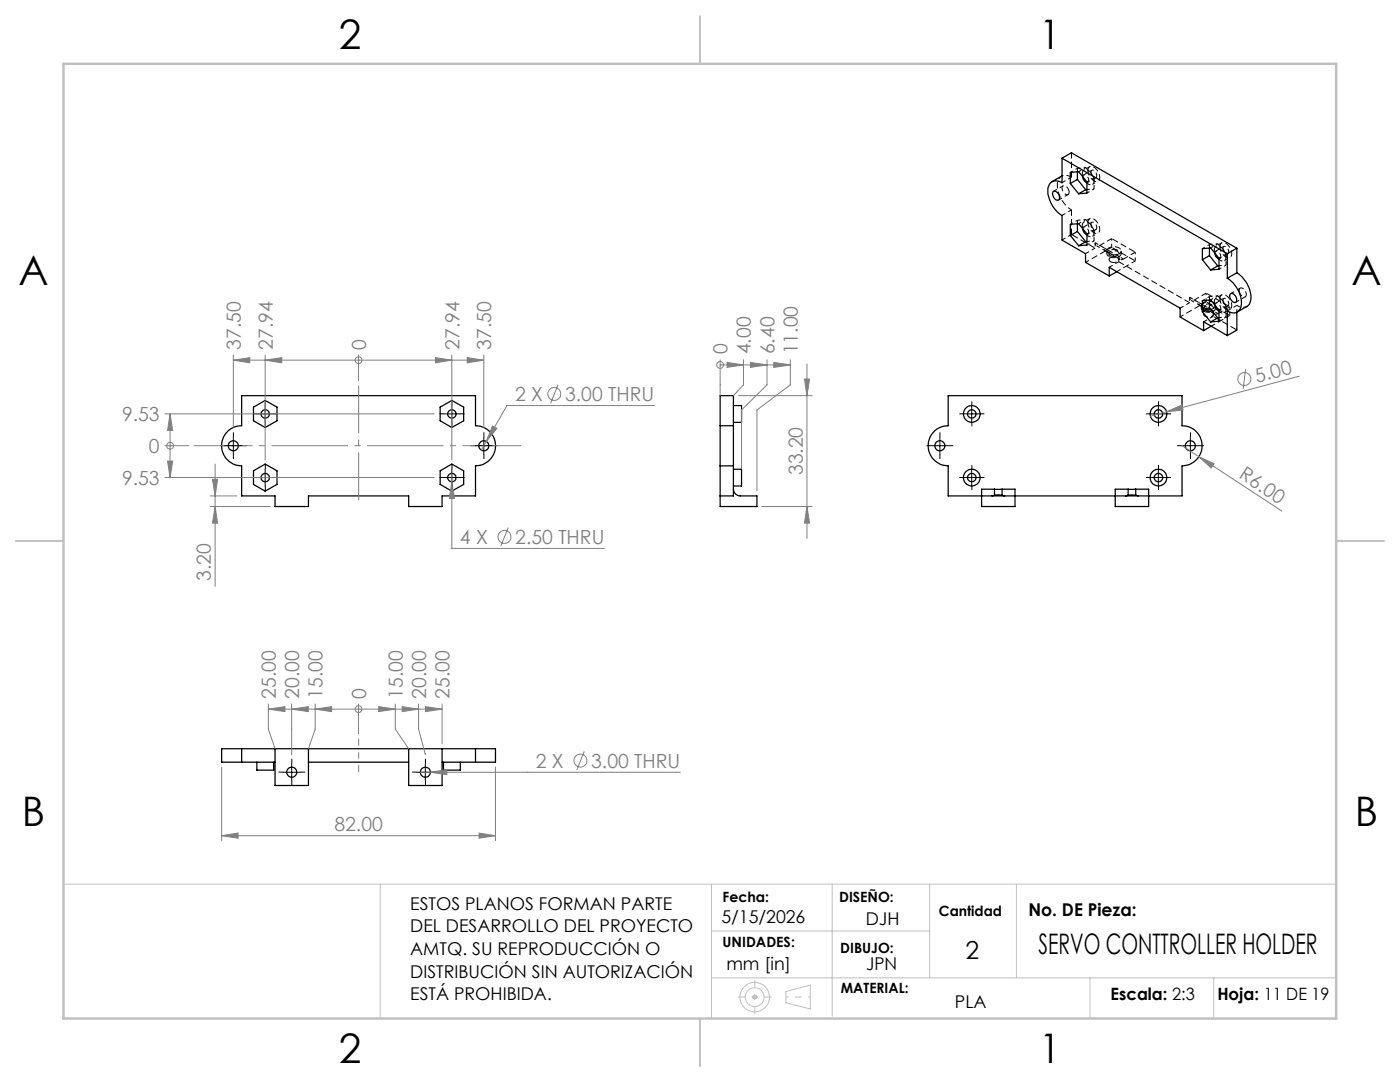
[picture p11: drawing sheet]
<svg xmlns="http://www.w3.org/2000/svg" width="279mm" height="216mm" viewBox="0 0 279 216" stroke-linecap="round" stroke-linejoin="round" font-family="sans-serif">
<g fill="none" stroke="#000" stroke-width=".25">
<path d="M210.2 38.2a1.07 1.07 0 0 1 1.3 1.3 .53 .53 0 0 1-.6 .5 .53 .53 0 0 1-.5-.5 1.13 1.13 0 0 1-.2-1.3zM211.9 31.6v4.9a1.75 1.75 0 0 0-2-.2 1.75 1.75 0 0 0-.8 2 6.4 6.4 0 0 0 2.8 4.7v4.9l4.7 2.7v1.8l4.8 2.7M211.9 35.1l-2 1.2M211.9 31.6l33 19M211.9 31.6l1.9-1.1 33 19M213.6 36.6v-2.2l1.7-.1 1.6 2v2.2l-1.6 .2M213.6 36.6l1.7 2.1M215 35.8l1.7 2.1M215 34.3v1.5M215 35.8l-1.4 .8M216.1 35.3a1.22 1.22 0 0 0 .8 1.1M216.7 37.9l-1.4 .8"/>
<path d="M216.9 37.8l-.2 .1M213.6 47v-2.2l1.7-.2 1.6 2.1v2.2l-1.6 .1M213.6 47l1.7 2M215 44.7v1.5M215 46.2l1.7 2M215 46.2l-1.4 .8M216.1 45.6v.1a1.22 1.22 0 0 0 .8 1.1M216.7 48.2l-1.4 .8M216.9 48.2h-.2M221.4 55.1v-1.8l14.1 8.2v1.8l4.7 2.7M222.9 54.2l-1.5 .9M240 51.8v-2.2l1.6-.1 1.7 2v2.2l-1.7 .2"/>
<path d="M240 51.8l1.6 2.1M241.4 51l1.6 2.1M241.4 49.5v1.5M241.4 59.9v1.5M241.4 51l-1.4 .8M242.4 50.5a1.1 1.1 0 0 0 .9 1.1M243 53.1l-1.4 .8M243.3 53l-.3 .1M244.9 55.5a5.6 5.6 0 0 1 2.7 6 1.65 1.65 0 0 1-2.7 .6v4.9M244.9 50.6v4.9M245.5 58.7a1.04 1.04 0 0 1 1.3 1.2 .54 .54 0 0 1-.5 .5 .54 .54 0 0 1-.6-.5 1.13 1.13 0 0 1-.2-1.2zM246.8 54.4a5.8 5.8 0 0 1 2.7 6l-.6 .7-2 1.1"/>
<path d="M246.8 49.5l-1.9 1.1M246.8 54.4l-1.9 1.1M246.8 49.5v4.9M48.2 79h46.7v5.9a4 4 0 0 1 4 4.1 4 4 0 0 1-4 4v6h-6.7v2.1h-6.6v-2.1h-20v2.1h-6.7v-2.1h-6.7v-6a4 4 0 0 1-4-4 4 4 0 0 1 4-4.1zM189.2 79h46.7v5.9a4 4 0 0 1 4 4.1 4 4 0 0 1-4 4v6h-46.7v-6a4 4 0 0 1-4-4 4 4 0 0 1 4-4.1zM240 62.2v-2.2l1.6-.2 1.7 2.1v2.2l-1.7 .1M240 62.2l1.6 2M240.2 66v-1.8l4.7 2.8M241.4 61.4l1.6 2M241.4 61.4l-1.4 .8M241.7 65.1l-1.5 .9M242.4 60.9a1.1 1.1 0 0 0 .9 1.1"/>
<path d="M243 63.4l-1.4 .8M243.3 63.4h-.3M246.8 62.3v3.6l-1.9 1.1M50.6 81.2l2.3-1.3 2.4 1.3v2.8l-2.4 1.3-2.3-1.3zM50.6 93.9l2.3-1.3 2.4 1.3v2.8l-2.4 1.3-2.3-1.3zM87.8 81.2l2.4-1.3 2.3 1.3v2.8l-2.3 1.3-2.4-1.3zM87.8 93.9l2.4-1.3 2.3 1.3v2.8l-2.3 1.3-2.4-1.3zM143.7 84.9v8.1M143.7 93v8.1h7.4v-2.1h-3.4a1.39 1.39 0 0 1-1.3-1.4M143.7 84.9v-5.9h2.7v5.9M143.7 84.9h2.7M143.7 93h2.7"/>
<path d="M146.4 84.9v8.1M146.4 80.9h1.6v3.4h-1.6M146.4 93.6h1.6v3.4h-1.6M146.4 93v6h-2.7M198.5 98.8l-.5 .2M198.5 98.8h1.5M198.5 97.6h-2.6v3.5h6.7v-3.5h-2.6M198.5 97.6v1.2M198.5 97.6h1.5M200 98.8l.5 .2M200 97.6v1.2M225.1 98.8l-.5 .2"/>
<path d="M225.1 98.8h1.6M225.1 97.6h-2.5v3.5h6.6v-3.5h-2.5M225.1 97.6v1.2M225.1 97.6h1.6M226.7 98.8l.5 .2M226.7 97.6v1.2M48.2 149.4h-4v2.7h4M48.2 149.4v2.7M48.2 149.4h46.7M48.2 152.1h6.7M51.3 152.1v1.6h3.3v-1.6M54.9 149.4v7.3h6.7v-7.3"/>
<path d="M61.6 152.1h20M81.6 149.4v7.3h6.6v-7.3M88.2 152.1h6.7M88.5 152.1v1.6h3.4v-1.6M94.9 149.4h4v2.7h-4M94.9 149.4v2.7"/>
<circle cx="46.5" cy="89" r="1"/>
<circle cx="52.9" cy="82.6" r=".83"/>
<circle cx="52.9" cy="95.3" r=".83"/>
<circle cx="90.2" cy="82.6" r=".83"/>
<circle cx="90.2" cy="95.3" r=".83"/>
<circle cx="96.6" cy="89" r="1"/>
<circle cx="187.6" cy="89" r="1"/>
<circle cx="193.9" cy="95.3" r=".83"/>
<circle cx="193.9" cy="82.6" r=".83"/>
<circle cx="193.9" cy="95.3" r="1.67"/>
<circle cx="193.9" cy="82.6" r="1.67"/>
<circle cx="231.2" cy="82.6" r=".83"/>
<circle cx="231.2" cy="95.3" r=".83"/>
<circle cx="231.2" cy="95.3" r="1.67"/>
<circle cx="231.2" cy="82.6" r="1.67"/>
<circle cx="237.6" cy="89" r="1"/>
<circle cx="58.2" cy="154.1" r="1"/>
<circle cx="84.9" cy="154.1" r="1"/>
</g>
<g fill="none" stroke="#000" stroke-width=".2" stroke-dasharray="1.3 .6" stroke-dashoffset=".5" stroke-linecap="butt">
<path d="M211.3 39.9l1.9-1.1M212 36.4l1.8-1M212.2 37.1l-1.9 1.1M216.1 35.3a.43 .43 0 0 1 .4-.5 .43 .43 0 0 1 .5 .4l.3 .8M218.3 37.7v-2.2M212 43l1.8-1.1M213.8 41.9a5.8 5.8 0 0 1-2.6-5.9l.6-.8M213.8 46.8l-1.8 1.1M216.1 45.6a.43 .43 0 0 1 .4-.4 .43 .43 0 0 1 .5 .3l.3 .8M216.7 52.3l5.2-3M216.7 50.6l1.9-1.1M218.3 48.1v-2.2"/>
<path d="M218.6 48.4v1.1M218.8 49l1.9 1.1M220.4 49.5l-1.8-1.1M220.9 50.2a.56 .56 0 0 1-.5-.7M221.7 50.7l1.8 1.1M222 50.8a.56 .56 0 0 1-.6-.7M223.3 52.2l-1.9 1.1M223.3 52.2v-1.1M223.3 51.1l-1.9-1M237.4 59.3v1.1M237.7 59.9l1.8 1.1M242.5 50.5a.43 .43 0 0 1 .3-.5 .43 .43 0 0 1 .5 .4l.3 .8"/>
<path d="M244.7 52.9v-2.2M247.5 57.5l-1.9 1.1M235.5 63.2l5.2-3M235.5 61.5l1.9-1.1M239.2 60.4l-1.8-1.1M239.8 61a.56 .56 0 0 1-.6-.6M240.6 61.6l1.8 1M240.8 61.6a.56 .56 0 0 1-.5-.6M242.1 63.1l-1.9 1.1M242.1 63.1v-1.1M242.1 62l-1.8-1M242.5 60.9a.43 .43 0 0 1 .3-.5 .43 .43 0 0 1 .5 .3l.3 .8"/>
<path d="M244.7 63.3v-2.2M245 62l1.8-1.1M246.6 60.3l1.9-1.1M248.8 61.1a1.99 1.99 0 0 1-2-.2"/>
</g>
<g fill="none" stroke="#000" stroke-width=".2" stroke-dasharray="1.3 .6" stroke-dashoffset=".8" stroke-linecap="butt">
<path d="M215 33.6l-1.4 .8M216.7 33.4l-1.7 .2M216.7 33.4l-1.4 .8M218.3 35.5l-1.4 .8M218.3 37.7l-1.4 .8M215 43.9l-1.4 .9M216.7 43.8l-1.7 .1M216.7 43.8l-1.4 .8M218.3 45.9l-1.4 .8M218.3 48.1l-1.4 .8M219.5 49l1.5 .8M222.8 50.8l1.4 .9"/>
<path d="M238.4 59.9l1.4 .8M241.4 48.8l-1.4 .8M241.4 59.2l-1.4 .8M243 48.6l-1.6 .2M243 48.6l-1.4 .9M243 59l-1.6 .2M243 59l-1.4 .8M244.7 50.7l-1.4 .8M244.7 52.9l-1.4 .8M241.6 61.7l1.5 .9M244.7 61.1l-1.4 .8M244.7 63.3l-1.4 .8"/>
</g>
<g fill="none" stroke="#000" stroke-width=".2" stroke-dasharray="1.3 .6" stroke-linecap="butt">
<path d="M213.4 38.4a.52 .52 0 0 1-.5 .5 .52 .52 0 0 1-.5-.4 .87 .87 0 0 1 0-1.5 1.39 1.39 0 0 1 1 1.4M217.3 36l-.1 .3-.3 .1M217.3 46.3l-.1 .4-.3 .1M220.9 50v.6M221 49.8l-.1 .4M221.6 51a.52 .52 0 0 1-.2-.6 .52 .52 0 0 1 .6-.3 .87 .87 0 0 1 1.3 .7 1.39 1.39 0 0 1-1.7 .2M221.6 52.2a.52 .52 0 0 1-.2-.6 .52 .52 0 0 1 .6-.3 .87 .87 0 0 1 1.3 .7 1.39 1.39 0 0 1-1.7 .2M223.8 50.6v-.5M243.6 51.2l-.1 .3-.2 .1M247.3 57.9a.52 .52 0 0 1 .5-.5 .52 .52 0 0 1 .5 .4 .87 .87 0 0 1 0 1.5 1.39 1.39 0 0 1-1-1.4M239.8 60.9v.6M239.8 61v-.3"/>
<path d="M240.5 61.9a.52 .52 0 0 1-.3-.7 .52 .52 0 0 1 .7-.3 .87 .87 0 0 1 1.2 .8 1.39 1.39 0 0 1-1.6 .2M241.9 62.3a.52 .52 0 0 1 .2 .6 .52 .52 0 0 1-.6 .3 .87 .87 0 0 1-1.3-.7 1.39 1.39 0 0 1 1.7-.2M242.6 61.5v-.6M243.6 61.5l-.1 .4-.2 .1"/>
</g>
<g fill="none" stroke="#000" stroke-width=".2" stroke-dasharray="1.3 .6" stroke-dashoffset=".7" stroke-linecap="butt">
<path d="M216.9 37.8l1.4-.1M217.5 33.3l-1.2 .6M218 36.8l1.1-.7M216.9 48.2l1.4-.1M217.5 43.6l-1.2 .7M218 47.2l1.1-.7M218.6 48.4a.57 .57 0 0 0 .2 .6 .57 .57 0 0 0 .7 0M224.2 51.7a.57 .57 0 0 1-.7 .1 .57 .57 0 0 1-.2-.7M237.4 59.3a.57 .57 0 0 0 .3 .6 .57 .57 0 0 0 .7 0M243.3 53l1.4-.1M243.8 48.5l-1.1 .6M243.8 58.8l-1.1 .7"/>
<path d="M244.3 52l1.2-.6M243.1 62.6a.57 .57 0 0 1-.7 0 .57 .57 0 0 1-.3-.6M243.3 63.4l1.4-.1M244.3 62.4l1.2-.7M246.8 62.3v-1.4"/>
</g>
<path d="M215 33.6v.7M218.3 35.5l-1.6-2.1M215 43.9v.7M218.3 45.9l-1.6-2.1M241.4 48.8v.7M241.4 59.2v.6M244.7 50.7l-1.7-2.1M244.7 61.1l-1.7-2.1" fill="none" stroke="#000" stroke-width=".2" stroke-dasharray="1.3 .6" stroke-dashoffset=".3" stroke-linecap="butt"/>
<g fill="none" stroke="#000" stroke-width=".2" stroke-dasharray="1.3 .6" stroke-dashoffset=".2" stroke-linecap="butt">
<path d="M216 34.7a.81 .81 0 0 1 .6-.9 .81 .81 0 0 1 .9 .5 1.87 1.87 0 0 1 .5 2.5 1.95 1.95 0 0 1-2-2.1M217.1 34a.81 .81 0 0 1 .6-.8 .81 .81 0 0 1 1 .4 1.87 1.87 0 0 1 .4 2.5 1.95 1.95 0 0 1-2-2.1M216 45a.81 .81 0 0 1 .6-.8 .81 .81 0 0 1 .9 .4 1.87 1.87 0 0 1 .5 2.6 1.95 1.95 0 0 1-2-2.2M217.1 44.4a.81 .81 0 0 1 .6-.9 .81 .81 0 0 1 1 .5 1.87 1.87 0 0 1 .4 2.5 1.95 1.95 0 0 1-2-2.1M219.5 49l2.4-1.4M222.8 50.8a.77 .77 0 0 0 .8-.3 .77 .77 0 0 0-.1-.9 1.99 1.99 0 0 0-2.5 .2M226.6 50.3l-2.4 1.4M238.4 59.9l2.3-1.4M242.3 49.9a.81 .81 0 0 1 .6-.9 .81 .81 0 0 1 1 .5 1.87 1.87 0 0 1 .4 2.5 1.95 1.95 0 0 1-2-2.1M243.5 49.2a.81 .81 0 0 1 .6-.8 .81 .81 0 0 1 .9 .4 1.87 1.87 0 0 1 .5 2.6 1.95 1.95 0 0 1-2-2.2M243.5 59.6a.81 .81 0 0 1 .6-.9 .81 .81 0 0 1 .9 .5 1.87 1.87 0 0 1 .5 2.5 1.95 1.95 0 0 1-2-2.1M239.8 60.7a1.8 1.8 0 0 1 2.8 .2 .97 .97 0 0 1-1 .8"/>
<path d="M242.3 60.3a.81 .81 0 0 1 .6-.9 .81 .81 0 0 1 1 .5 1.87 1.87 0 0 1 .4 2.5 1.95 1.95 0 0 1-2-2.1M245.4 61.2l-2.3 1.4"/>
</g>
<path d="M217.7 34.4a.43 .43 0 0 1 .4-.5 .43 .43 0 0 1 .5 .3 .7 .7 0 0 1 0 1.3 1.14 1.14 0 0 1-.9-1.1M217.7 44.7a.43 .43 0 0 1 .4-.4 .43 .43 0 0 1 .5 .3 .7 .7 0 0 1 0 1.2 1.14 1.14 0 0 1-.9-1.1M222 50.8h.8M226.6 52.1l-3.7 2.1M244.1 49.6a.43 .43 0 0 1 .3-.5 .43 .43 0 0 1 .5 .3 .7 .7 0 0 1 0 1.3 1.14 1.14 0 0 1-.8-1.1M244.1 59.9a.43 .43 0 0 1 .3-.4 .43 .43 0 0 1 .5 .3 .7 .7 0 0 1 0 1.2 1.14 1.14 0 0 1-.8-1.1M241.6 61.7l-.8-.1M245.4 63l-3.7 2.1" fill="none" stroke="#000" stroke-width=".2" stroke-dasharray="1.3 .6" stroke-dashoffset=".4" stroke-linecap="butt"/>
<path d="M213.8 46.8l4.8 2.7M221.9 47.6l4.7 2.7M221.9 49.3l4.7 2.8M240.7 58.5l4.7 2.7M240.7 60.2l4.7 2.8M242.1 63.1l4.7 2.7" fill="none" stroke="#000" stroke-width=".2" stroke-dasharray="1.3 .6" stroke-dashoffset="-.2" stroke-linecap="butt"/>
<path d="M217.1 36.4l1.6-1M217.9 34l-1.6 .9M217.1 46.7l1.6-.9M217.9 44.4l-1.6 .9M221.9 47.6v1.7M226.6 50.3v1.8M240.7 58.5v1.7M243.5 51.6l1.6-1M244.2 49.2l-1.6 .9M244.2 59.6l-1.6 .9M243.5 61.9l1.6-.9M245.4 61.2v1.8" fill="none" stroke="#000" stroke-width=".2" stroke-dasharray="1.3 .6" stroke-dashoffset=".9" stroke-linecap="butt"/>
<path d="M220.7 50.1l1 .6M220.9 50.2l1.1 .6M221.3 50.6v1.2M221.4 50.1l-1-.6M223.3 51.8v-1.2M239.5 61l1.1 .6M240.2 61.5v1.2M240.3 61l-1.1-.6M240.8 61.6l-1-.6M242.2 62.7v-1.2" fill="none" stroke="#000" stroke-width=".2" stroke-dasharray="1.3 .6" stroke-dashoffset=".6" stroke-linecap="butt"/>
<path d="M221.3 51.2a1.69 1.69 0 0 0 2.5-.6 1.69 1.69 0 0 0-2.9-.1l.1 .5 .3 .2M240.2 62.1a.69 .69 0 0 1-.4-.8 .69 .69 0 0 1 .7-.5 1.6 1.6 0 0 1 2.1 .7 1.69 1.69 0 0 1-2.4 .6" fill="none" stroke="#000" stroke-width=".2" stroke-dasharray="1.3 .6" stroke-dashoffset="-.1" stroke-linecap="butt"/>
<path d="M213.8 30.5v4.9M213.8 41.9v4.9M223.3 52.2l14.1 8.2" fill="none" stroke="#000" stroke-width=".2" stroke-dasharray="1.3 .6" stroke-dashoffset=".1" stroke-linecap="butt"/>
<path d="M212 35.1a2.04 2.04 0 0 1 1.8 .3" fill="none" stroke="#000" stroke-width=".2" stroke-dasharray="1.3 .6" stroke-dashoffset="1" stroke-linecap="butt"/>
<g fill="none" stroke="#808080" stroke-width=".2">
<path d="M46.6 71.9l3.2-.5v1zM46.6 71.9h50M46.6 70.8v14.5M52.9 71.9l3.3-.5v1zM52.9 70.8v21M71.5 71.9h.1M71.5 70.8v5.2M86.9 71.4l3.3 .5-3.3 .5zM90.2 70.8v21M93.2 71.4l3.4 .5-3.4 .5zM96.6 70.8v14.5M111.4 76.8l-1.5 3.7"/>
<path d="M143.7 72.8h.1M143.7 71.8v7.2M143.7 72.8h14M145.1 72.3l3.3 .5-3.3 .5zM147.4 79h14.7M148.4 71.8v5l-2 2.2M149.8 72.3l3.3 .5-3.3 .5zM153.1 71.8v5l-5.1 5v11.7M154.4 72.3l3.3 .5-3.3 .5zM157.7 71.8v5l-6.6 5v16.1M160.5 75.6h1.1l-.6 3.4zM161 72.6v34.8"/>
<path d="M248.6 73.7l-.5 3.9M259.3 75.1l-26.5 7.1M32.9 88.9h4.8M32.9 82.6h53.8M32.9 95.3h53.8M33.4 92h1.1l-.6 3.3zM33.9 82.6l.6 3.3h-1.1zM33.9 88.9h.1M33.9 82.6v12.7M41.9 99h5.3M42.4 95.6h1l-.5 3.4zM42.9 92.6v24.4"/>
<path d="M90.2 96.1l.5 3.3h-1zM90.2 94.5v14.9h30.4M97 88.1l-.9 1.7M98.3 85l.9 .5-2.2 2.6zM130.6 80.9h-29.4l-4.2 7.2M232.8 82.2l3.1-1.4 .2 1zM232.8 82.2l-3.2 .8M235.9 88.9l19.9 13.1M239.3 91.1l3 1.4-.6 .9zM41.9 101.1h12M42.9 101.1l.5 3.3h-1zM101.4 105.3l-1.5 3.7"/>
<path d="M152 101.1h10.1M161 101.1l.6 3.3h-1.1zM44.2 153.1v14.6M53.6 141.5l3.3-.5v1zM53.6 141.5h34.6M53.6 140.5v5l1.3 3.9M58.2 141.5l3.3-.5v1zM58.2 140.5v10M62.9 141.5l3.3-.5v1zM62.9 140.5v5l-1.3 3.9M71.5 141.5h.1M71.5 140.5v5.9"/>
<path d="M75.6 141l3.3 .5-3.3 .5zM78.9 140.5v5l2.7 3.9M80.3 141l3.2 .5-3.2 .5zM83.5 140.5v5l1.4 4.9M83.9 154.1h51.9M84.9 141l3.3 .5-3.3 .5zM85.9 154.1l3.3-.5v1zM88.2 140.5v7.9M98.9 153.1v14.6M116.6 149.9l-1.5 3.7M44.2 166.8l3.3-.6v1.1zM44.2 166.8h54.7"/>
<path d="M95.6 166.2l3.3 .6-3.3 .5z"/>
<circle cx="71.6" cy="71.9" r=".68"/>
<circle cx="110.6" cy="78.6" r="1.29"/>
<circle cx="143.7" cy="72.8" r=".69"/>
<circle cx="248.3" cy="75.6" r="1.29"/>
<circle cx="33.9" cy="89" r=".67"/>
<circle cx="100.7" cy="107.1" r="1.3"/>
<circle cx="71.6" cy="141.5" r=".69"/>
<circle cx="115.8" cy="151.8" r="1.29"/>
</g>
<g fill="none" stroke="#c0c0c0" stroke-width=".2">
<path d="M12.7 176.4h254M75.9 176.4v26.8M142 176.4v26.8M166.1 176.4v26.4M185.5 176.4v18.7M202.8 176.4v18.7M142 185.8h43.5M142 195.1h124.7M150.1 199h1M150.2 198.6l.8 .7M150.6 198.5v1M151 198.6l-.8 .7"/>
<path d="M156.8 197.8l4.9-1.2v4.7l-4.9-1.2zM217.5 195.1v8.1M242.2 195.1v7.8"/>
<circle cx="150.6" cy="199" r="1.88"/>
<circle cx="150.6" cy="199" r="2.95"/>
</g>
<g fill="none" stroke="#000" stroke-width=".2" stroke-dasharray="15.2 1.3 1.3 1.3" stroke-linecap="butt">
<path d="M44.9 88.9h-1M46.6 87.3v-1M46.6 90.6v1M48.2 88.9h1M51.3 82.6h-.9M51.3 95.3h-.9M52.9 80.9v-.8M52.9 84.2v.9M52.9 93.6v-.8M52.9 96.9v.9M54.6 82.6h.8M54.6 95.3h.8"/>
<path d="M88.5 82.6h-.8M88.5 95.3h-.8M90.2 80.9v-.8M90.2 84.2v.9M90.2 93.6v-.8M90.2 96.9v.9M91.9 82.6h.8M91.9 95.3h.8M94.9 88.9h-1M96.6 87.3v-1M96.6 90.6v1M98.2 88.9h1"/>
<path d="M185.9 88.9h-1M187.6 87.3v-1M187.6 90.6v1M189.3 88.9h1M192.3 82.6h-.8M192.3 95.3h-.8M194 80.9v-.8M194 84.2v.9M194 93.6v-.8M194 96.9v.9M195.6 82.6h.9M195.6 95.3h.9"/>
<path d="M229.5 82.6h-.8M229.5 95.3h-.8M231.2 80.9v-.8M231.2 84.2v.9M231.2 93.6v-.8M231.2 96.9v.9M232.9 82.6h.8M232.9 95.3h.8M235.9 88.9h-1M237.6 87.3v-1M237.6 90.6v1M239.3 88.9h1"/>
<path d="M56.6 154.1h-1M58.2 152.4v-1M58.2 155.7v1M59.9 154.1h1M83.2 154.1h-1M84.9 152.4v-1M84.9 155.7v1M86.6 154.1h1"/>
</g>
<path d="M71.6 99.8v-22.9" fill="none" stroke="#808080" stroke-width=".2" stroke-dasharray="15.2 1.3 1.3 1.3" stroke-dashoffset="5.7" stroke-linecap="butt"/>
<path d="M38.7 88.9h65.3" fill="none" stroke="#808080" stroke-width=".2" stroke-dasharray="15.2 1.3 1.3 1.3" stroke-dashoffset="3.5" stroke-linecap="butt"/>
<path d="M71.6 154.1v-6.7" fill="none" stroke="#808080" stroke-width=".2" stroke-dasharray="15.2 1.3 1.3 1.3" stroke-dashoffset="13.8" stroke-linecap="butt"/>
<path d="M156.9 198.9h4.8" fill="none" stroke="#c0c0c0" stroke-width=".2" stroke-dasharray="15.2 1.3 1.3 1.3" stroke-dashoffset="14.7" stroke-linecap="butt"/>
<path d="M147.2 198.9h6.8M150.6 202.4v-6.9" fill="none" stroke="#c0c0c0" stroke-width=".2" stroke-dasharray="15.2 1.3 1.3 1.3" stroke-dashoffset="13.7" stroke-linecap="butt"/>
<g fill="none" stroke="#000" stroke-width=".2">
<path d="M44.9 88.9h3.3M46.6 87.3v3.3M51.3 82.6h3.3M51.3 95.3h3.3M52.9 80.9v3.4M52.9 93.6v3.4M88.5 82.6h3.4M88.5 95.3h3.4M90.2 80.9v3.4M90.2 93.6v3.4M94.9 88.9h3.3M96.6 87.3v3.3"/>
<path d="M185.9 88.9h3.3M187.6 87.3v3.3M192.3 82.6h3.3M192.3 95.3h3.3M193.9 80.9v3.4M193.9 93.6v3.4M229.5 82.6h3.4M229.5 95.3h3.4M231.2 80.9v3.4M231.2 93.6v3.4M235.9 88.9h3.3M237.6 87.3v3.3"/>
<path d="M56.6 154.1h3.3M58.2 152.4v3.4M83.2 154.1h3.4M84.9 152.4v3.4"/>
</g>
<path d="M139.7 3.2v9.5M3.1 107.9h9.6M266.7 107.9h9.5M139.7 203.2v9.6" fill="none" stroke="#c0c0c0" stroke-width=".25"/>
<path d="M12.7 12.7h254v190.5h-254z" fill="none" stroke="#c0c0c0" stroke-width=".5"/>
<g fill="#808080">
<path d="M232.8 82.2l3.1-1.4 .2 1z"/>
<path d="M239.3 91.1l3 1.4-.6 .9z"/>
<path d="M95.6 166.2l3.3 .6-3.3 .5zM44.2 166.8l3.3-.6v1.1z"/>
<path d="M98.3 85l-1.3 3.1 2.2-2.6zM90.2 96.1l-.5 3.3h1zM85.9 154.1l3.3 .5v-1z"/>
<path d="M42.9 101.1l.5 3.3h-1zM42.4 95.6h1l-.5 3.4z"/>
<path d="M160.5 75.6h1.1l-.6 3.4zM161 101.1l.6 3.3h-1.1z"/>
<path d="M33.9 82.6l.6 3.3h-1.1zM33.4 92h1.1l-.6 3.3z"/>
<path d="M86.9 71.4l3.3 .5-3.3 .5zM52.9 71.9l3.3-.5v1zM46.6 71.9l3.2-.5v1zM93.2 71.4l3.4 .5-3.4 .5zM62.9 141.5l3.3-.5v1zM75.6 141l3.3 .5-3.3 .5zM80.3 141l3.2 .5-3.2 .5zM58.2 141.5l3.3-.5v1zM53.6 141.5l3.3-.5v1zM84.9 141l3.3 .5-3.3 .5zM145.1 72.3l3.3 .5-3.3 .5zM154.4 72.3l3.3 .5-3.3 .5zM149.8 72.3l3.3 .5-3.3 .5z"/>
</g>
<g font-size="8.1">
<text x="67.6" y="9.7">2</text>
<text x="207.3" y="9.7">1</text>
<text x="3.7" y="57">A</text>
<text x="269.7" y="57">A</text>
<text x="4.4" y="164.9">B</text>
<text x="270.4" y="164.9">B</text>
<text x="67.6" y="212.2">2</text>
<text x="207.3" y="212.2">1</text>
</g>
<text font-size="5.6" x="207.3" y="190.3">SERVO CONTTROLLER HOLDER</text>
<text font-size="4.9" x="192.7" y="191.4">2</text>
<g font-size="3.9" fill="#808080">
<text x="48" y="69.8" transform="rotate(-90 48 69.8)">37.50</text>
<text x="54.4" y="69.8" transform="rotate(-90 54.4 69.8)">27.94</text>
<text x="73" y="69.8" transform="rotate(-90 73 69.8)">0</text>
<text x="91.7" y="69.8" transform="rotate(-90 91.7 69.8)">27.94</text>
<text x="98" y="69.8" transform="rotate(-90 98 69.8)">37.50</text>
<text x="145.2" y="70.7" transform="rotate(-90 145.2 70.7)">0</text>
<text x="149.9" y="70.7" transform="rotate(-90 149.9 70.7)">4.00</text>
<text x="154.5" y="70.7" transform="rotate(-90 154.5 70.7)">6.40</text>
<text x="159.2" y="70.7" transform="rotate(-90 159.2 70.7)">11.00</text>
<text x="250.8" y="76.5" transform="rotate(-15 250.8 76.5)">5.00</text>
<text x="102.8" y="80.1">2 X</text>
<text x="112.8" y="80.1">3.00 THRU</text>
<text x="24.4" y="84">9.53</text>
<text x="29.7" y="90.4">0</text>
<text x="160.2" y="94.8" transform="rotate(-90 160.2 94.8)">33.20</text>
<text x="247.1" y="95.3" transform="rotate(33 247.1 95.3)">R6.00</text>
<text x="24.4" y="96.7">9.53</text>
<text x="91.8" y="108.6">4 X</text>
<text x="102.8" y="108.6">2.50 THRU</text>
<text x="42.1" y="115.9" transform="rotate(-90 42.1 115.9)">3.20</text>
<text x="55" y="139.4" transform="rotate(-90 55 139.4)">25.00</text>
<text x="59.7" y="139.4" transform="rotate(-90 59.7 139.4)">20.00</text>
<text x="64.4" y="139.4" transform="rotate(-90 64.4 139.4)">15.00</text>
<text x="73" y="139.4" transform="rotate(-90 73 139.4)">0</text>
<text x="80.4" y="139.4" transform="rotate(-90 80.4 139.4)">15.00</text>
<text x="85" y="139.4" transform="rotate(-90 85 139.4)">20.00</text>
<text x="89.7" y="139.4" transform="rotate(-90 89.7 139.4)">25.00</text>
<text x="106.9" y="153.2">2 X</text>
<text x="118" y="153.2">3.00 THRU</text>
<text x="66.7" y="165.9">82.00</text>
</g>
<g font-size="3.5">
<text x="81.9" y="181.5">ESTOS PLANOS FORMAN PARTE</text>
<text x="144" y="184.2">5/15/2026</text>
<text x="172.8" y="184.6">DJH</text>
<text x="205.3" y="182.7">No. DE Pieza:</text>
<text x="81.9" y="186">DEL DESARROLLO DEL PROYECTO</text>
<text x="81.9" y="190.6">AMTQ. SU REPRODUCCIÓN O</text>
<text x="81.9" y="195.1">DISTRIBUCIÓN SIN AUTORIZACIÓN</text>
<text x="145" y="193.5">mm [in]</text>
<text x="172.9" y="193.5">JPN</text>
<text x="81.9" y="199.6">ESTÁ PROHIBIDA.</text>
<text x="190.6" y="201.1">PLA</text>
</g>
<g font-size="3.4">
<text x="221.6" y="199.6">Escala: 2:3</text>
<text x="242.9" y="199.6">Hoja: 11 DE 19</text>
</g>
<g font-size="2.8">
<text x="144.2" y="179.9">Fecha:</text>
<text x="167.5" y="179.9">DISEÑO:</text>
<text x="187.4" y="182.7">Cantidad</text>
<text x="144.2" y="189">UNIDADES:</text>
<text x="167.7" y="190.3">DIBUJO:</text>
<text x="167.8" y="198.1">MATERIAL:</text>
</g>
</svg>
